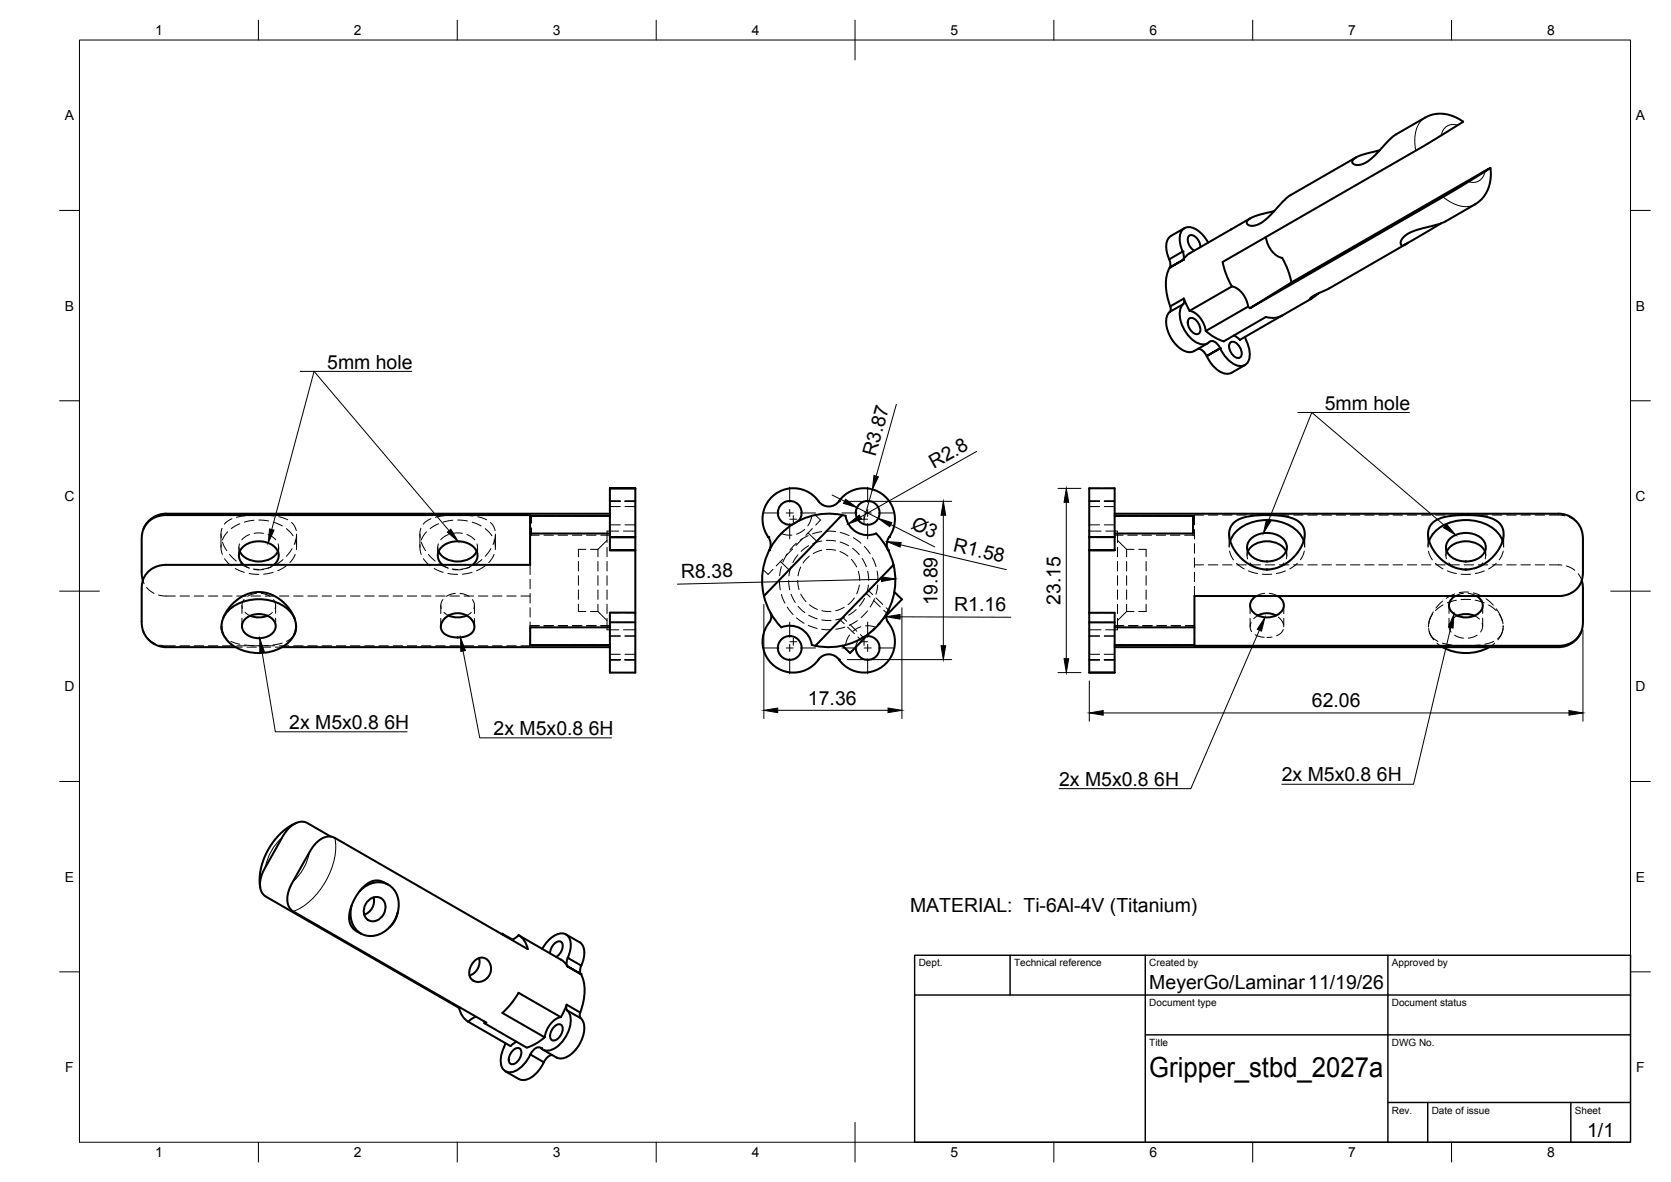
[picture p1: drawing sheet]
<svg xmlns="http://www.w3.org/2000/svg" width="420mm" height="297mm" viewBox="0 0 420 297" stroke-linecap="round" stroke-linejoin="round" font-family="sans-serif">
<!-- layer: Visible -->
<g fill="none" stroke="#000" stroke-width=".51">
<path d="M341 39.6l-16.5 9.5a28.3 28.3 0 0 0-5.2 5.1 6.1 6.1 0 0 1-4.8 2.5 .84 .84 0 0 1-1-.6 .84 .84 0 0 1 .5-1l2.1-.9 4.3-1.1M346.9 37.8l-2.7 .6a6.7 6.7 0 0 0-4.2 2.1 1.19 1.19 0 0 0 1.8 .9 8.9 8.9 0 0 0 4.9-3.4l2.4-2.6 1.7-1.5 7.5-4.3a8.9 8.9 0 0 1 9.6 1l-9.7 6-50.8 29.2a19.9 19.9 0 0 0 2.3 6.2l-10.6 6.1M297.8 57.3l-3.4 2a3.6 3.6 0 0 0-1 4l.6 1.9M309.6 57.6h.1M314.4 54.8l-15.3 8.8-.7 .6-.9 1.1M318.2 59.6l.1 .2M318.3 59.7a6 6 0 0 0 4.1 5.1 19.9 19.9 0 0 1 2.3 6.2M353 55l5.4-3.2zM374.8 42.2a9 9 0 0 1-3.9 9.2l-7.4 4.2-2.4 .9a22.5 22.5 0 0 0-7.8 2.8 1.77 1.77 0 0 0-.8 2.5l9.8-5.7M294 65.2l.3 .9a2.4 2.4 0 0 1-.6 1.9 12.5 12.5 0 0 0 .6 9M294.1 78.4a5.2 5.2 0 0 0 0 5.9 6.9 6.9 0 0 0 5 4.2l1.1-.3 3.4-1.9M294.3 77a1.37 1.37 0 0 1-.2 1.4"/>
<path d="M297.4 63.2l.3 1-.2 1.1M297.4 63.2l-3.4 2M297.5 65.3l-3.4 2 3.4-2M297.5 76.4a1.37 1.37 0 0 0 .1-1.4l-3.3 2M297.5 76.4l-3.4 2M297.5 76.4a4.7 4.7 0 0 0-.3 5.2 7.7 7.7 0 0 0 4.9 4.9 2.12 2.12 0 0 0 2-.6M297.7 75l1.4 3.1M299.1 78.1a5.9 5.9 0 0 1 4.1 5.1M301.8 62.1a3.1 3.1 0 0 0-2.4-3 1.31 1.31 0 0 0-.6 1.9l.7 1.4 .8 .6M303.8 61a6.4 6.4 0 0 0-5-3.9 2.43 2.43 0 0 0-2.2 2.7 7.7 7.7 0 0 0 .8 3.4M309.8 72a5.9 5.9 0 0 1 4 5.1M313.8 77.1l-10.6 6.1"/>
<path d="M313.8 77.1l.5 .4M314.3 77.5l10.4-6.5 50.1-28.8-10.7 6.6zM322.3 79.3l-10.6 6.1M326.4 70.3l5.5-3.3zM329.8 75l-7.9 4.6-1.7 .3-1.9-.2-10.6 6.1-1.9-.8-2.6-1.8M353.5 61.3l-20.8 11.9a8.3 8.3 0 0 0-3.4 2l.5-.2 1.8-1.4M354.1 61l-1.1 .6M298.9 80.2a1.41 1.41 0 0 1 2.1 .6l.4 .5a1.99 1.99 0 0 1 0 2.6 2.52 2.52 0 0 1-2.7-2.4zM301.3 87.6l.7 .3 .8 .6a13.3 13.3 0 0 0 3.6 4.7 3.1 3.1 0 0 0 3.3 .5l3.3-2M306.8 87.5l-3.4 2 3.4-2M309.3 86.2a1.41 1.41 0 0 1 2.1 .6l.4 .5a1.99 1.99 0 0 1 0 2.6 2.52 2.52 0 0 1-2.7-2.4zM310.2 84.3l1.6 1.1"/>
<path d="M313.1 84.6v.3a7.8 7.8 0 0 1 .8 5.8 2.46 2.46 0 0 1-3.8 .7 10.4 10.4 0 0 1-3.8-4.6l-.5-.7a1.32 1.32 0 0 0-1.7-.2M41.8 129.1h111.6M41.8 129.1a6.1 6.1 0 0 0-5.7 3.8M60.3 138.6a5.9 5.9 0 0 0 8.3 1.4l1.3-1.4M110.3 138.6a5.9 5.9 0 0 0 8.3 1.4l1.3-1.4M133.3 129.7h20.1M133.3 134.1h20.1M153.4 122.7v15.6M153.4 135h6.3h-6.3M153.4 138.3h6.3h-6.3M159.7 122.7v46.3h-6.3v-12.6M159.7 122.7h-6.3h6.3"/>
<path d="M200.8 130.9a3 3 0 0 0-1-4.8 3 3 0 0 0-4.2 2.5 3 3 0 0 0 3.6 3.2M211.7 129.4l-19.6 20.4M211.7 129.4l.9 .2M211.7 129.4a16.8 16.8 0 0 0-18.1 8.5 16.8 16.8 0 0 0 2.9 19.7 5.6 5.6 0 0 1 7.6 4.5M212.6 129.6a5.6 5.6 0 0 0 7.7 4.5M220.3 134.1a16.8 16.8 0 0 1 4.4 7.8M223.6 135a3.2 3.2 0 0 0-.3 3.3M223.6 135a7.8 7.8 0 0 0-2.1-11 7.8 7.8 0 0 0-10.9 2.3 3.3 3.3 0 0 1-5.3-1 7.8 7.8 0 0 0-10.9-.7 7.8 7.8 0 0 0-.9 10.9 3.2 3.2 0 0 1-.1 2.8M280.3 138.3v-15.6h-6.4v31.3M280.3 129.7h19.7v4.4h-19.7M280.3 138.3h-6.4h6.4M280.3 135h-6.4h6.4"/>
<path d="M280.3 129.1h111.6M309.3 135.9a9 9 0 0 1 8.1-5.2 10.4 10.4 0 0 1 10.1 4.4l.3 .8M310 131.5l1.7-1.1 3-.7 4.9-.3 3.7 .4 2.7 .9 1.3 1.2 .7 1.7-.1 1.9-.6 1.8-.9 1.5-1.5 1.6-1.7 1.3-1.9 .9-1.6 .4-1.4 .1-1.8-.3-1.8-.6-2.1-1.4-1.5-1.6-1-1.4-.7-1.6-.3-1.8 .2-1.6zM313.8 138.6a5.9 5.9 0 0 1 8.3-1.5l1.3 1.5M314.7 135.2a6 6 0 0 1 8.6 1.1 3.2 3.2 0 0 1-2.2 4.3 5.9 5.9 0 0 1-7.2-1.8 2.83 2.83 0 0 1 .8-3.6zM359.4 135.9a9 9 0 0 1 8-5.2 10.4 10.4 0 0 1 10.1 4.4l.3 .8M360 131.6l1.9-1.2 2.8-.7 4.9-.3 3.8 .4 2.5 .9 1.4 1.2 .7 1.6-.1 2.1-.6 1.5-.9 1.5-1.2 1.6-1.9 1.5-2 .9-1.6 .4-1.3 .1-2-.3-2-.8-1.5-1-1.7-1.7-1.1-1.6-.7-1.6-.3-1.6 .2-1.7zM363.8 138.6a5.9 5.9 0 0 1 8.4-1.5l1.2 1.5M364.8 135.2a6 6 0 0 1 8.5 1.1 3.2 3.2 0 0 1-2.2 4.3 5.9 5.9 0 0 1-7.2-1.8 2.83 2.83 0 0 1 .9-3.6zM391.9 129.1a6.1 6.1 0 0 1 6 5.1l.1 9.9-.2 1.5-.6 1.5-1 1.1-1 .8-1.4 .5-1.5 .3h-92v12.5l92.7-.1 1.8-.5 1.2-.8 1.2-1.3 .6-1.5 .2-1.5v-8.9l-.3-1.8M35.9 145.9l-.3-1.8v-8.9l.2-1.6 .6-1.4 1.2-1.4 1.6-.9 1.3-.4 92.8-.1v12.6h-91.9l-1.7 .2-1.4 .7-1.2 .9-.8 1.2-.5 1.4-.2 1.3v8.9l.2 1.4a6.1 6.1 0 0 0 6 4.6M55.7 157.4l.4 1.9"/>
<path d="M56.1 159.3a9.9 9.9 0 0 0 10.1 4.8 9.2 9.2 0 0 0 7.9-4.8M56.1 155.4a9.9 9.9 0 0 1 10.1-4.8 9.2 9.2 0 0 1 7.9 4.8M61.3 141.9a3 3 0 0 1-1.2-2.9 3 3 0 0 1 2.2-2.4 6.1 6.1 0 0 1 7.3 1.5 2.82 2.82 0 0 1-.7 3.8M61.6 155.7a5.2 5.2 0 0 1 7.4 .5 2.81 2.81 0 0 1-2.3 3.9 4.7 4.7 0 0 1-5.8-2.1 2.36 2.36 0 0 1 .7-2.3zM62.9 154.7l1.2 .4 1.3 .1 1.8-.5M74 155.4l.4 1.7v1.2l-.4 1M74 155.4l-.8-1.7-.9-1.2-1.6-1.6-1.4-1-1.7-.7-1.2-.3-1.5-.1-1.5 .1-1.5 .5-1.9 1-1.7 1.5-1.2 1.5-.8 1.4-.5 1.6-.1 1.5 .4 1.4M74.5 157.4l-.4 1.9M111.3 141.9a3 3 0 0 1-1.2-2.9 3 3 0 0 1 2.2-2.4 6.1 6.1 0 0 1 7.3 1.5 2.82 2.82 0 0 1-.7 3.8M111.6 155.6l1.2-.9 1.1-.5 1.4-.1 1.1 .2 1.5 .7 1 1.1 .4 1-.1 1.2-.7 .9-1.4 .7-2.3 .3-1.8-.3-1.3-.7-.8-1.1v-1.3zM112.8 154.7l1.3 .4h1.3l2-.4M153.4 157.7h-20.1v4.4h20.1"/>
<path d="M159.7 154h-6.3v2.4h6.3M193.7 154a2.76 2.76 0 0 1-.8 3.2 7.8 7.8 0 0 0 2.3 10.5 7.8 7.8 0 0 0 10.6-2M217.9 159.9a3 3 0 0 1 3.3 2.8 3 3 0 0 1-3.1 3.1 3 3 0 0 1-2.9-3.2M218.4 159.3l-4.7 4.8-1.9-1.8M222.8 154.7l.2 1a8.5 8.5 0 0 1 1.5 8.5 7.8 7.8 0 0 1-13.9 1.2 3.2 3.2 0 0 0-4.8 .3M224.7 142l-19.7 20.3M224.7 141.9a16.8 16.8 0 0 1-19.7 20.4M224.9 148.8l1.9 1.8-4.6 4.8M273.9 154h6.4v15h-6.4zM273.9 156.4h6.4M280.3 157.7h20M315.8 149.8a2.63 2.63 0 0 0-1.5 2.7 2.63 2.63 0 0 0 2.1 2.2 5 5 0 0 0 6.2-1.5 2.5 2.5 0 0 0-1.3-3.4"/>
<path d="M316.3 154.7l2-.6 1.3 .1 1.2 .5M365.9 149.8a2.63 2.63 0 0 0-1.5 2.7 2.63 2.63 0 0 0 2.1 2.2 5 5 0 0 0 6.1-1.5 2.5 2.5 0 0 0-1.3-3.4M366.4 154.7l1.2-.3 1.3-.1 1.9 .4M397.6 158.8a6.1 6.1 0 0 1-5.7 3.8h-111.6M41.8 162.6h17.4M70.9 162.6h82.5M204.1 162.1l.9 .2M280.3 162.1h20M362.7 162.6a12.3 12.3 0 0 0 11.7 0M74.5 206.8l-1.5 .7-2.3 1.8-1.5 1.6-1.5 2.2-1.4 3-.7 2.2-.3 2.4 .1 2.4M83.2 210.2l-6.6-3.6h-1.5l-2 1.1-1.2 1.3-.9 1.3-5.2 9.5-.4 2.6 .1 1.1 .5 1.1 .9 .7 48.5 28M88.4 227.5a5.8 5.8 0 0 0 3.9 7.7 6.4 6.4 0 0 0 5.7-2.2"/>
<path d="M90.4 223.9a5.7 5.7 0 0 1 8.5-.5 6.5 6.5 0 0 1 1.1 6M92.4 226.6a2.53 2.53 0 0 1 3.4-.9 2.53 2.53 0 0 1 .9 3.4 2.93 2.93 0 0 1-4.5 1.8 3.3 3.3 0 0 1 .2-4.3zM93.9 225.5a3.7 3.7 0 0 1-2.3 4.4M97.5 222.3l-2.3-1-1.7 .2-1.2 .6-1.1 .9-1.1 1.3-.9 1.6-1.2 3.1-.2 1.4 .1 1.1 .4 1.2 .5 .7 2 1.3M99.9 229.4l-.7 2.1-1.3 1.5M100 229.4l-1 2.2-1 1.4M126.1 234.7h.2l.1 .1M126.3 234.7l2.6 1.4M130.4 235l10.6 6.2M130.4 235l.9 .7 .7 1 .7 1.8-49.3-28.2-.9-.1-1.3 .4-1.3 .8-.8 .9-1.3 1.9-5 9.2-.4 1.3-.2 1.7 .5 1.5 .9 1.1 48.7 28-.5 .1M130.4 235l-1.7 1.2M136.4 238.5a6.4 6.4 0 0 1 5-3.9 2.43 2.43 0 0 1 2.1 2.6 7.7 7.7 0 0 1-.7 3.5"/>
<path d="M138.3 239.6a3.1 3.1 0 0 1 2.4-3 1.31 1.31 0 0 1 .7 1.9l-.8 1.4-.7 .6M142.3 234.8l3.4 2a3.6 3.6 0 0 1 1.1 4l-.6 1.8M115.4 253.3l.7 1.8 .7 1 .9 .7M115.5 253.1l-.1 .2M117.7 256.8l10.7 6.1 1.5-1.1M119.4 241.4l.9-.6 1.2-.1 .9 .4 .8 1.1 .3 1.5-.3 1.1-.7 1-1.2 .8-.9 .2-.9-.1-1-.7-.4-.6-.1-.7 .1-1.2 .5-1.2zM119.7 255.5l-.8 .3-1.1 1M120.5 240.8a3.7 3.7 0 0 1-2.4 4.3M121.7 256.7l.1 .4M121.8 257.1l10.7 6.2 2.5-1.2 2-1.4M126.3 254.5a20.1 20.1 0 0 0 4.1-5l10.6 6.1M126.3 254.6l10.6 6.1"/>
<path d="M139.5 257.9a1.13 1.13 0 0 1 1.5-.4 1.13 1.13 0 0 1 .4 1.5 2.52 2.52 0 0 1-2.6 2.4 2.53 2.53 0 0 1 .7-3.5zM141 241.1l1.1 .9 .5 .8M142.5 252.5l-.9 2.1a1.39 1.39 0 0 1-1.4 1.3 6.5 6.5 0 0 0-3.2 4.8M142.6 253.9l3.4 2M142.6 253.9a4.7 4.7 0 0 1 .4 5.2 7.8 7.8 0 0 1-5 4.9 2.34 2.34 0 0 1-2.2-.8 2.46 2.46 0 0 0-2.4 1.8M142.6 253.9a1.4 1.4 0 0 1-.1-1.4l3.4 2M142.6 242.8l3.4 2zM142.7 240.7l3.5 2M142.8 240.7l-.3 1.4 .1 .7M145.9 254.4a1.4 1.4 0 0 0 .1 1.5M146 255.9a5.2 5.2 0 0 1 .1 5.9 6.9 6.9 0 0 1-5 4.2l-1.2-.3M146.2 242.6l-.3 1a2.4 2.4 0 0 0 .5 1.9 12.5 12.5 0 0 1-.5 8.9"/>
<path d="M126.8 263a5.9 5.9 0 0 0-.3 5.7 2.85 2.85 0 0 0 4.1-.2l1.6-1.5 1.2-2M127 262.1l-.2 .9M129.1 263.9a1.13 1.13 0 0 1 1.5-.4 1.13 1.13 0 0 1 .4 1.5 2.52 2.52 0 0 1-2.6 2.4 2.53 2.53 0 0 1 .7-3.5zM133.3 265l3.4 1.9M136.5 263.8l3.4 2M136.7 266.9a7.5 7.5 0 0 1-4.7 4.5l-1.5-.2-3.4-2M138.9 265.1l-1.2 .5-.9 1.3"/>
<circle cx="218.2" cy="128.9" r="3"/>
<circle cx="198.6" cy="162.8" r="3"/>
</g>
<!-- layer: Hidden -->
<g fill="none" stroke="#000" stroke-width=".25">
<path d="M55.6 134.2v3.3M55.6 136.9v1.1l.3 1.3M55.8 132.8l-.2 1v1.3M55.9 136.3l1.1 2.1M57.2 133.7l-.9 1.2-.4 .8M57.7 139.3l1.7 1.7M58.3 130.4l-1.1 .6-.8 .7M60.1 137.5v2.1M60.2 136.7l-.1 1 .2 .9M60.3 131.6l-2.2 1.2M61.8 129.6l-2.3 .4M62.7 134.3l-.9 .5-1 .9"/>
<path d="M63.9 130.7l-2.5 .5M63.9 134h2.4M65.1 130.7l2.4 .2M65.4 129.4l-2.4 .1M66.6 129.5l2.3 .2M67.4 134.4l.9 .4 1 .9M68.7 131.2l2.3 1M69.9 136.7l.2 1-.3 .9M70.1 137.5v2.1M70.1 129.9l2.2 .7M72 132.8l1.7 1.8M73.3 131.3l.8 1 .4 1.1"/>
<path d="M73.4 137.9l-1.4 1.9M74.2 135.7l.3 1v1.4M74.2 139.3l-1.3 2.1M74.5 134.5l-.5 2.3M74.6 134.2v3.3M105.6 134.2v3.3M105.6 136.9v1.1l.3 1.3M105.8 132.8l-.2 1.1v1.2M105.9 136.3l1.1 2.1M107.2 133.7l-1.3 2M107.7 139.3l1.7 1.7M108.3 130.4l-1.3 .7-.6 .6"/>
<path d="M110.1 137.5v2.1M110.2 136.7l-.1 1 .2 .9M110.3 131.6l-2.1 1.2M111.8 129.6l-2.3 .4M112.8 134.3l-1 .5-1 .9M113.9 130.7l-2.5 .5M113.9 134h2.4M115.1 130.7l2.4 .2M115.4 129.4l-2.4 .1M116.6 129.5l2.3 .2M117.4 134.4l.9 .4 1.1 .9M118.7 131.2l2.3 1"/>
<path d="M119.9 136.7l.2 1-.3 .9M120.1 137.5v2.1M120.1 129.9l2.3 .7M122 132.8l1.7 1.8M123.3 131.3l.8 1 .4 1.1M123.4 137.9l-1.4 1.9M124.2 135.7l.3 1v1.4M124.2 139.3l-1.3 2.1M124.6 134.5l-.6 2.3M124.6 134.2v3.3M133.3 134.5h2.3M133.6 132.7v1.8"/>
<path d="M133.6 134.1h2.2M135.8 129.7h-2.2v1.8M136.8 134.5h2.3M136.9 134.1h2.4M136.9 129.7h2.4M140.3 134.5h2.4M140.5 134.1h2.4M140.5 129.7h2.4M143.9 134.5h2.4M144.1 134.1h2.4M144.1 129.7h2.4M147.3 138.1h-1.9v1.8"/>
<path d="M147.5 134.5h2.4M147.7 134.1h2.4M147.7 129.7h2.4M148.5 138.1h1.8M150.3 138.1v1.8M151.1 134.5h2.3M151.2 134.1h2.2M151.2 129.7h2.2M152.6 137.5v2.4M152.6 135.8l-2.3 2.3M153.4 126h2.6M153.4 135h2.6"/>
<path d="M153.4 138.3h2.6M153.4 125.9h2.6M153.4 131.9h2.6M153.4 127.3h2.6M155.6 133.5h-3v2.8M156.8 133.5h2.9M157.1 126h2.6M157.1 135h2.6M157.1 138.3h2.6M157.1 125.9h2.6M157.1 131.9h2.6M157.1 127.3h2.6"/>
<path d="M196.4 134.1l1.4 .3 1.3 .1M197.9 139.2l-1.1 2.1M199.3 138l-1.6 1.7M200.2 136.5l-1.6 1.7M200.6 139.4l-1.2 2M200.8 130.9l-.7 .6-.9 .3M201.8 135.4l-1.7 1.7M202.3 133l-2 1.2M203.2 133.9l2.2 2.1M203.2 134.6l-2 1.2M203.3 137.1l-1.9 1.5M203.5 139.8l-1.6 1.7"/>
<path d="M204.1 129.7l-.3 1.3-.7 1.2M204.3 132.8l-1.7 1.7M205 129.4l1.3 1.3-1.2 1.3M206.6 133.6l-2.3 .6M206.6 136l-2.2 .6M206.6 138.3l-2.1 .8M207.8 133.5l2.3 .1M207.8 135.8l2.3 .2M207.8 138.1l2.3 .2M211.2 138.6l2 1.2M211.2 136.2l2.2 .9M211.3 133.8l2.2 .8"/>
<path d="M214.4 137.8l1.7 1.6M214.6 135.1l1.9 1.4M217.3 137.3l1.5 1.9M273.9 126h2.6M273.9 135h2.6M273.9 138.3h2.6M273.9 125.9h2.6M273.9 131.9h2.6M273.9 133.5h2.9M273.9 122.7h2.6M273.9 127.3h2.6M277.7 126h2.6"/>
<path d="M277.7 135h2.6M277.7 138.3h2.6M277.7 125.9h2.6M277.7 131.9h2.6M277.7 122.7h2.6M277.7 127.3h2.6M278 133.5h3v2.8M280.3 138.3h.1M280.3 134.1h2.3M280.3 129.7h2.3M280.3 134.5h2.1M281 137.5v2.4"/>
<path d="M281 135.8l2.3 2.3h1.8M283.3 138.1v1.8M283.6 134.5h2.4M283.8 134.1h2.3M283.8 129.7h2.3M286.3 138.1h1.9v1.8M287.1 134.5h2.4M287.3 134.1h2.4M287.3 129.7h2.4M290.7 134.5h2.4M290.9 134.1h2.4M290.9 129.7h2.4"/>
<path d="M294.3 134.5h2.4M294.5 134.1h2.4M294.5 129.7h2.4M297.9 134.5h2.4M298 134.1h2.3M298 129.7h2.3M300 134.1v.4M300.3 133.1v2.4M300.3 136.6v2.4M302.6 129.4h-2.3v2.5M303.8 129.4h2.4M307.4 129.4h2.4"/>
<path d="M309.1 134.2v3.3M309.2 138.5l.9 2.2M309.3 135.9l-.2 1.4M311 129.4h2.4M313.6 137.5v2.1M313.8 138.6l-.2 .9 .1 .9M314.5 129.4h2.4M318.1 129.4h2.4M321.7 129.4h2.4M323.3 138.6l.3 .9-.2 .9M323.6 137.5v2.1M325.3 129.4h2.3"/>
<path d="M327.8 135.9l.2 1.4M328 138.5l-.4 1.2-.6 1M328.1 134.2v3.3M328.8 129.4h2.4M332.4 129.4h2.4M336 129.4h2.4M339.6 129.4h2.3M343.1 129.4h2.4M346.7 129.4h2.4M350.3 129.4h2.4M353.8 129.4h2.4M357.4 129.4h2.4"/>
<path d="M359.1 134.2v3.3M359.2 138.5l1 2.2M359.3 135.9l-.2 1.4M361 129.4h2.4M363.6 137.5v2.1M363.8 138.6l-.2 .9 .1 .9M364.6 129.4h2.3M368.1 129.4h2.4M371.7 129.4h2.4M373.4 138.6l.2 .9-.2 .9M373.6 137.5v2.1M375.3 129.4h2.4"/>
<path d="M377.8 135.9l.3 1.4M378 138.5l-.4 1.2-.6 1M378.1 134.2v3.3M378.8 129.4h2.4M382.4 129.4h2.4M386 129.4h2.4M389.6 129.4h2.6l1.3 .2M394.6 130l1.1 .6 .9 .7M397.3 132.3l.3 .6M35.9 145.9l.3 .7M36.1 158.8l.3 .6M36.9 147.6l.9 .9 .9 .6"/>
<path d="M39.9 149.5l1.3 .3h2.9M45.3 149.8h2.3M48.8 149.8h2.4M52.4 149.8h2.4M55.7 157.4v.1M56 149.8h2.4M56.1 155.4l-.4 2M56.1 159.3l.9 1.2M56.5 140.4l1.6 1.8M59.2 142.9l2.2 .9M59.5 149.8h2.4M60.4 141.7l2.1 1"/>
<path d="M60.8 152.1v2M60.8 155.3v2.1M61.3 142l1.4 .8M61.4 150.7l-.5 1.2 .1 1M61.6 153.9l1.3 .8M62.6 144.1l2.5 .2M63.1 149.8h2.4M63.7 143l1.4 .1M63.9 143.1h2.4M64.5 149.1l-1.4 .3-.8 .5M65.7 149.1l1.4 .3 .8 .5M66.7 149.8h2.4"/>
<path d="M68.1 142.5l-2.3 .6M68.5 153.9l-1.3 .8M68.7 143.8l-2.4 .5M68.8 150.7l.5 1.2-.1 1M68.9 142l-1.5 .8M69.3 152.1v2M69.3 155.3v2.1M70.3 149.8h2.3M71.2 140.6l-2 1.4M72 142.2l-2.2 1.2M73.8 149.8h2.4M74 155.4l.4 2"/>
<path d="M74 159.3l-.5 .9-1.4 1M74.4 157.4v.1M77.4 149.8h2.4M81 149.8h2.4M84.6 149.8h2.3M88.1 149.8h2.4M91.7 149.8h2.4M95.3 149.8h2.3M98.8 149.8h2.4M102.4 149.8h2.4M106 149.8h2.4M106.5 140.4l1.6 1.8"/>
<path d="M109.2 142.9l2.2 .9M109.6 149.8h2.3M110.4 141.7l2.1 1M110.8 152.1v2.1M110.8 155.4v2.1M111.3 142l1.4 .8M111.4 150.7l-.5 1.1 .1 1.1M111.6 153.9l1.2 .8M112.6 144.1l2.5 .2M113.1 149.8h2.4M113.7 143l1.4 .1M113.9 143.1h2.3"/>
<path d="M114.5 149.1l-.9 .2-1.4 .6M115.7 149.1l.8 .2 1.4 .6M116.7 149.8h2.4M118.1 142.5l-2.3 .6M118.5 153.9l-1.2 .8M118.7 143.8l-2.4 .5M118.8 150.7l.5 1.1-.2 1.1M118.9 142l-1.5 .8M119.3 152.1v2.1M119.3 155.4v2.1M120.3 149.8h2.4M121.2 140.6l-2 1.4"/>
<path d="M122 142.2l-2.2 1.2M123.8 149.8h2.4M127.4 149.8h2.4M131 149.8h2.3M133.3 159.9v2.4h-2.3M133.3 157.7h2.3M133.3 157.2h2.3M133.3 142v2.4M133.3 145.6v2.4M133.3 149.1v2.4M133.3 152.7v2.4M133.3 156.3v2.4"/>
<path d="M133.3 157.2v.5M136.8 157.7h2.3M136.8 157.2h2.3M140.3 157.7h2.4M140.3 157.2h2.4M143.9 157.7h2.4M143.9 157.2h2.4M145.4 151.8v1.9h1.9M145.4 148.3v2.3M145.4 144.7v2.4M145.4 141.1v2.4M147.5 157.7h2.4"/>
<path d="M147.5 157.2h2.4M148.5 153.7h1.8l2.3 2.2M150.3 151.8v1.9M150.3 148.3v2.3M150.3 144.7v2.4M150.3 141.1v2.4M151.1 157.7h2.3M151.1 157.2h2.3M152.6 155.4v2.9h3M152.6 151.8v2.4M152.6 148.3v2.3M152.6 144.7v2.4"/>
<path d="M152.6 141.1v2.4M153.4 156.4h2.6M153.4 159.8h2.6M153.4 154h2.6M156.8 158.3h2.9M157.1 156.4h2.6M157.1 159.8h2.6M157.1 154h2.6M194.4 143.1l-1.3 1.2-1.3-1.2M196 145.9l.2 2.3M196.2 141.1l2.2 2.1M196.5 142.4l-.5 2.3"/>
<path d="M196.5 149.4l.9 2.2M196.8 140.5l-1.6 1.7M198 152.6l1.4 1.8M198.3 145.9l.3 2.3M198.9 142.4l-.5 2.3M198.9 149.3l1.1 2.1M200.3 155.3l1.9 1.3M200.6 145.9l.3 2.3M200.7 152.4l1.7 1.6M201.3 142.5l-.6 2.2M201.3 149.3l1.3 1.9M203.2 157.1l2.3 .8"/>
<path d="M203.3 154.6l2.2 .9M203.5 152l2 1.1M206.6 158.1l2.4 .1M206.6 155.8l2.4 .1M206.7 153.5l2.3 .1M211.9 155.2l1 .9M212.3 152.6l-2.2 .9M212.4 155.1l-2.3 .7M212.4 157.6l-2.3 .5M213.6 159.6l-.6 1.2-.4 1.3M213.7 157l1.8 1.6M214.1 140.6l1.3 1.9"/>
<path d="M214.8 150.2l-1.6 1.8M215.3 153.2l-1.9 1.4M215.6 156l-2.1 1.1M215.8 143.6l.4 2.3M216.1 147l-.7 2.2M216.3 159.5l1 .9M216.5 157.5l-2.1 1.2M216.8 140.3l1 2.1M217.4 150.4l-1.3 1.9M217.6 157.3h1.4l1.3 .4M217.8 149.1l1 .9M217.8 159.9l-1.3 .5"/>
<path d="M218.1 153.5l-1.6 1.7M218.2 143.6l.2 2.3M218.4 147l-.6 2.3M219.4 140.2l.9 2.2M219.6 150.9l1.7 1.6M219.8 157.8l-1.4 1.5M219.9 150.5l-1.1 2.1M220.5 143.5l.3 2.4M220.7 147l-.4 2.3M222.2 155.4l-1.5 1.5M222.2 153.4l1 .9M223.1 154l-.3 .7"/>
<path d="M273.9 154h2.6M273.9 156.4h2.6M273.9 158.3h2.9M273.9 159.8h2.6M277.7 154h2.6M277.7 156.4h2.6M277.7 159.8h2.6M280.3 157.7h2.3M280.3 157.2h2.3M281 141.1v2.4M281 144.7v2.4M281 148.3v2.3"/>
<path d="M281 151.8v2.4M281 155.4v2.9h-3M283.3 141.1v2.4M283.3 144.7v2.4M283.3 148.3v2.3M283.3 151.8v1.9M283.3 153.7l-2.3 2.2M283.3 153.7h1.8M283.8 157.7h2.3M283.8 157.2h2.3M287.3 157.7h2.4M287.3 157.2h2.4"/>
<path d="M288.2 141.1v2.4M288.2 144.7v2.4M288.2 148.3v2.3M288.2 151.8v1.9h-1.9M290.9 157.7h2.4M290.9 157.2h2.4M294.5 157.7h2.3M294.5 157.2h2.4M298 157.2h2.3v1.9M298 157.7h2.3M300.3 142h2.3M300.3 140.2v2.4"/>
<path d="M300.3 143.8v2.4M300.3 147.3v2.5M303.8 142h2.4M307.4 142h2.4M310.9 141.6l1.9 1.4M311 142h2.4M313.9 143.5l2.3 .6M314.3 141.5l1 .9 .9 .4M314.3 152.1v2.1M314.3 155.4v2.1M314.5 142h2.4M314.6 156.4l-.3 1.4 .4 .9"/>
<path d="M315.6 159.5l1.3 .5 1 .2M316.3 154.7l-1.1 .8M317.4 144.3h2.3M318 149.1l-2.2 .7M318.1 142h2.4M319.2 149.1l2.1 .7M319.7 143.1h-2.3M321.4 155.1l.7 .7 .6 1.2M321.7 142h2.4M322.7 158.2l-.6 .9-1.1 .7M322.8 152.1v2.1M322.8 155.4v2.1"/>
<path d="M322.8 141.5l-1 .9-.9 .4M323.2 143.5l-2.3 .6M325.3 142h2.3M326.2 141.6l-1.9 1.4M328.8 142h2.4M332.4 142h2.4M336 142h2.4M339.6 142h2.3M343.1 142h2.4M346.7 142h2.4M350.3 142h2.4M353.8 142h2.4"/>
<path d="M357.4 142h2.4M359.2 158l.4 1.3 .9 1.5M359.3 158.7l.8 1.4 1.5 1.1M359.6 155.4l-.4 1.4M359.6 155.4l-.4 2.2v-.2M360.2 154.4l-.6 1M360.4 153.8l-.8 1.6M360.9 141.6l1.9 1.4M361 142h2.4M362.7 151.1l-1.6 1.7M362.8 152l-1.9 1.4M363.9 143.5l2.3 .6"/>
<path d="M364.3 141.5l.5 .5 1.4 .8M364.3 152.1v2M364.3 155.3v2.1M364.5 156.6l-.2 1 .6 1.2M364.6 142h2.3M365.7 159.6l.9 .4 1.4 .4M365.8 149.3l-2.2 1.1M366.2 150.8l-2.3 .7M366.4 154.7l-1.3 .9M367.4 150.7h2.4M367.4 144.3h2.4M368 149.1l-2.2 .7"/>
<path d="M368.1 142h2.4M369.2 149.1l2.1 .7M369.3 148.8l-2.4 .2M369.8 143.1h-2.4M370.5 149l2.2 .9M370.7 154.7l1.3 .9M370.9 150.8l2.3 .7M371.4 159.6l-.8 .4-1.4 .4M371.7 142h2.4M372.6 156.6l.2 1-.5 1.2M372.8 152.1v2M372.8 155.3v2.1"/>
<path d="M372.9 141.5l-.6 .5-1.4 .8M373.2 143.5l-2.3 .6M373.7 150.5l1.8 1.6M374.3 152l1.9 1.4M375.3 142h2.4M376.2 141.6l-1.9 1.4M376.2 153l1 1.5 .5 1.5M377 154.4l.5 1 .4 1.4M377.9 158l-.4 1.3-.9 1.5M378 157.2l-.3 1.9-1.1 1.4M378 157.4v.1M378.8 142h2.4"/>
<path d="M382.4 142h2.4M386 142h2.4M389.6 142h3.1M393.9 142.2l1.2 .6 .9 .5M396.8 144.2l.9 1.7M37.1 160.4l1.9 1.3M40.2 162.1l3.9 .2M45.3 162.3h2.3M48.8 162.3h2.4M52.4 162.3h2.4M56 162.3h2.4M58.1 161.2l2.2 .7"/>
<path d="M59.2 162.6h1.7M59.5 162.3h2.4M61.5 162.1l2.4 .1M62.1 162.6h2.4M63.1 162.3h2.4M65.7 162.6h2.4M66.7 162.3h2.4M67.4 162.2l-2.4 .1M69.2 162.6h1.7M70.3 162.3h2.3M71 161.6l-2.4 .5M73.8 162.3h2.4"/>
<path d="M77.4 162.3h2.4M81 162.3h2.4M84.6 162.3h2.3M88.1 162.3h2.4M91.7 162.3h2.4M95.3 162.3h2.3M98.8 162.3h2.4M102.4 162.3h2.4M106 162.3h2.4M109.6 162.3h2.3M113.1 162.3h2.4M116.7 162.3h2.4"/>
<path d="M120.3 162.3h2.4M123.8 162.3h2.4M127.4 162.3h2.4M133.3 162.1h2.3M136.8 162.1h2.3M140.3 162.1h2.4M143.9 162.1h2.4M147.5 162.1h2.4M151.1 162.1h2.3M153.4 165.7h2.6M153.4 164.4h2.6M153.4 165.8h2.6"/>
<path d="M153.4 169h2.6M157.1 165.7h2.6M157.1 164.4h2.6M157.1 165.8h2.6M157.1 169h2.6M215.6 161.2l-.4 1.4M273.9 165.7h2.6M273.9 164.4h2.6M273.9 165.8h2.6M277.7 165.7h2.6M277.7 164.4h2.6M277.7 165.8h2.6"/>
<path d="M280.3 162.1h2.3M283.8 162.1h2.3M287.3 162.1h2.4M290.9 162.1h2.4M294.5 162.1h2.3M300.3 160.3v1.8h-2.3M319.8 160.1l-1.2 .1M361.3 161.6l1.4 1M362.7 161.6l2.3 .5M366.2 162.2l2.4 .1M372.2 162.1l-2.4 .1M375.6 161.2l-2.3 .7"/>
<path d="M375.8 161.6l-1.4 1"/>
</g>
<!-- layer: Visible -->
<g fill="#000">
<circle cx="294.1" cy="67.3" r=".25"/>
<circle cx="297.4" cy="63.2" r=".25"/>
<circle cx="297.5" cy="65.3" r=".25"/>
<circle cx="303.4" cy="89.5" r=".25"/>
<circle cx="306.8" cy="87.5" r=".25"/>
<circle cx="153.4" cy="122.7" r=".25"/>
<circle cx="193.2" cy="135" r=".25"/>
<circle cx="193.4" cy="138.3" r=".25"/>
<circle cx="210.9" cy="126" r=".25"/>
<circle cx="223.3" cy="138.3" r=".25"/>
<circle cx="223.6" cy="135" r=".25"/>
<circle cx="210.9" cy="165.8" r=".25"/>
<circle cx="142.7" cy="240.7" r=".25"/>
<circle cx="146" cy="244.8" r=".25"/>
<circle cx="136.1" cy="263.4" r=".25"/>
</g>
<!-- layer: Hidden Narrow -->
<path d="M211.3 155.8l1 1M213.1 157.6l1.7 1.7M218.4 148.4l1 1M220.2 150.2l1.8 1.7M222.8 152.7l1 1M215.7 160.1l1 .9" fill="none" stroke="#000" stroke-width=".25"/>
<!-- layer: Visible Narrow -->
<path d="M358.3 29.5a6.5 6.5 0 0 0-2.6 6.1l.3 2.3M366.5 31.5a3.1 3.1 0 0 0-4.1 2.5M362.9 49.5a8.2 8.2 0 0 0 7.3 2.2l.7-.3M373.4 43.1a3.1 3.1 0 0 1-4.2 2.6M70.9 210.5a13.1 13.1 0 0 0-4.1 7.4M77.8 214.2a13.1 13.1 0 0 1-4.2 7.4M84.2 210.5a17.8 17.8 0 0 1-4.9 14.6l-1.5 1.5-1.6 1.2-2.4 1.2" fill="none" stroke="#000" stroke-width=".25"/>
<!-- layer: BORDER -->
<g fill="none" stroke="#000" stroke-width=".25">
<path d="M20 10.1h390v276.9h-390zM65 5.1v5M115 5.1v5M165 5.1v5M215 5.1v10M265 5.1v5M315 5.1v5M365 5.1v5M15 52.9h5M410 52.9h5M15 100.7h5M410 100.7h5"/>
<path d="M15 148.6h10M405 148.6h10M15 196.4h5M410 196.4h5M15 244.2h5M410 244.2h5M65 287v5M115 287v5M165 287v5M215 282.1v9.9M265 287v5M315 287v5"/>
<path d="M365 287v5"/>
</g>
<!-- layer: TITLEBLOCK -->
<path d="M230 240.1h180v46.9h-180zM230 250h180M254 240.1v9.9M288 240.1v46.9M349 240.1v46.9M288 260.1h122M349 277.1h61M359 277.1v9.9M395 277.1v9.9" fill="none" stroke="#000" stroke-width=".36"/>
<!-- layer: Smart Centers -->
<g fill="none" stroke="#000" stroke-width=".25">
<path d="M192.1 128.9h3.8M197.7 128.9h1.8M198.6 122.4v3.8M198.6 128v1.8M198.6 131.6v3.8M198.6 130.5h1.8M199.5 129.6v1.8M201.3 128.9h3.8M211.7 128.9h3.8M216.4 130.5h1.7M217.3 129.6v1.8M217.3 128.9h1.8"/>
<path d="M218.2 122.4v3.8M218.2 128v1.8M218.2 131.6v3.8M220.8 128.9h3.9M198.6 156.3v3.9M218.2 156.3v3.9M192.1 162.8h3.8M197.7 162.8h1.8M198.6 162v1.7M198.6 165.5v3.8M198.6 161.3h1.8M199.5 160.4v1.8"/>
<path d="M201.3 162.8h3.8M211.7 162.8h3.8M216.4 161.3h1.7M217.3 160.4v1.8M217.3 162.8h1.8M218.2 162v1.7M218.2 165.5v3.8M220.8 162.8h3.9"/>
</g>
<!-- layer: FD_Dimensions -->
<g fill="none" stroke="#000" stroke-width=".25">
<path d="M225.4 101.6l-5.1 18.1M245.6 113.4l-29.3 16.5M209.2 124.4l3.2 1.6M213 126h26.3M215.5 127.6l5.3 2.7M219.4 123l-2.1 7.5M224 131.8l11 5.6M226.5 136.9l26.5 6.3M237.2 129.5v32.8M266 122.7h5.8M268.1 126.2v39.3M192.1 151.9v28.7"/>
<path d="M221.6 145.6l-51.3 1.2M226.3 155l27.9 .1M226.8 152.7v27.9M398 158.3v23M195.6 178.5h27.7M213 165.8h26.3M266 169h5.8M273.9 171.1v10.2M277.4 179.2h117.1"/>
</g>
<g fill="#000" stroke="#000" stroke-width=".25">
<path d="M219.8 119.5l1.1 .3-1.5 3.2zM212.6 125.5l2.9 2.1-3.4-1.1zM213.3 131.7l2.7-2.3 .6 1.1zM220.8 130.3l3.4 1-.5 1.1zM223.1 136.1l3.5 .2-.3 1.2zM237.2 126l.6 3.5h-1.2zM268.1 122.7l.6 3.5h-1.2zM221.6 145l3.5 .5-3.5 .6zM222.8 155l3.5-.6v1.2zM192.1 178.5l3.5-.6v1.2zM223.3 177.9l3.5 .6-3.5 .6zM236.6 162.3h1.2l-.6 3.5z"/>
<path d="M267.5 165.5h1.2l-.6 3.5zM273.9 179.2l3.5-.6v1.1zM394.5 178.6l3.5 .6-3.5 .5z"/>
</g>
<!-- layer: Hole Notes -->
<path d="M318.1 155.2l-.9 3.4-1.1-.5zM365.6 154.3l-.2 3.5-1.2-.2zM65.3 160.4l1.2 3.4-1.2 .2zM115.8 160.2l1.2 3.3-1.1 .2z" fill="#000" stroke="#000" stroke-width=".25"/>
<path d="M316.7 158.4l-17.3 39.8h-33.1M364.8 157.7l-9.4 39.4h-33.1M65.9 163.9l3.3 20h33.2M116.4 163.6l4.2 21.8h33.2" fill="none" stroke="#000" stroke-width=".25"/>
<!-- layer: Leaders -->
<path d="M67.8 132.9l1.1 .3-1.5 3.3zM112.5 133.7l.8-.7 1.9 3zM318.5 130.5l1 .5-1.8 3zM363.7 131.7l2.3 2.7-3-1.8z" fill="#000" stroke="#000" stroke-width=".25"/>
<path d="M75.5 93.3h3.5l33.9 40.1M103.5 93.3h-24.5l-10.7 39.8M326.3 103.7h3.5l33.5 28.5M354.4 103.7h-24.6l-10.8 27" fill="none" stroke="#000" stroke-width=".25"/>
<text font-size="7" x="289" y="270.6">Gripper_stbd_2027a</text>
<g font-size="4.9">
<text x="82.3" y="92.6">5mm hole</text>
<text x="333.1" y="103">5mm hole</text>
<text x="220.1" y="114.9" transform="rotate(-74 220.1 114.9)">R3.87</text>
<text x="234.8" y="117.8" transform="rotate(-29 234.8 117.8)">R2.8</text>
<text x="228.9" y="132.6" transform="rotate(27 228.9 132.6)">Ø3</text>
<text x="239.5" y="138.5" transform="rotate(13 239.5 138.5)">R1.58</text>
<text x="171.3" y="145.3" transform="rotate(-1 171.3 145.3)">R8.38</text>
<text x="235.7" y="152.2" transform="rotate(-90 235.7 152.2)">19.89</text>
<text x="239.9" y="153.6">R1.16</text>
<text x="266.7" y="152" transform="rotate(-90 266.7 152)">23.15</text>
<text x="203.2" y="177">17.36</text>
<text x="329.9" y="177.7">62.06</text>
<text x="72.7" y="183.2">2x M5x0.8</text>
<text x="96.6" y="183.2">6H</text>
<text x="124.1" y="184.7">2x M5x0.8</text>
<text x="148" y="184.7">6H</text>
<text x="266.3" y="197.5">2x M5x0.8</text>
<text x="290.2" y="197.5">6H</text>
<text x="322.3" y="196.4">2x M5x0.8</text>
<text x="346.2" y="196.4">6H</text>
<text x="228.8" y="229.1">MATERIAL: Ti-6Al-4V (Titanium)</text>
<text x="289" y="248.5">MeyerGo/Laminar11/19/26</text>
<text x="399.1" y="285.7">1/1</text>
</g>
<g font-size="3.5">
<text x="39" y="8.8">1</text>
<text x="89" y="8.8">2</text>
<text x="139" y="8.8">3</text>
<text x="189" y="8.8">4</text>
<text x="239" y="8.8">5</text>
<text x="289" y="8.8">6</text>
<text x="339" y="8.8">7</text>
<text x="389" y="8.8">8</text>
<text x="16.3" y="30.2">A</text>
<text x="411.3" y="30.2">A</text>
<text x="16.3" y="78">B</text>
<text x="411.3" y="78">B</text>
<text x="16.2" y="125.9">C</text>
<text x="411.2" y="125.9">C</text>
<text x="16.2" y="173.7">D</text>
<text x="411.2" y="173.7">D</text>
<text x="16.3" y="221.6">E</text>
<text x="411.3" y="221.6">E</text>
<text x="16.4" y="269.4">F</text>
<text x="411.4" y="269.4">F</text>
<text x="39" y="290.8">1</text>
<text x="89" y="290.8">2</text>
<text x="139" y="290.8">3</text>
<text x="189" y="290.8">4</text>
<text x="239" y="290.8">5</text>
<text x="289" y="290.8">6</text>
<text x="339" y="290.8">7</text>
<text x="389" y="290.8">8</text>
</g>
<g font-size="2.5">
<text x="231" y="242.9">Dept.</text>
<text x="255" y="242.9">Technical reference</text>
<text x="289" y="242.9">Created by</text>
<text x="350" y="242.9">Approved by</text>
<text x="289" y="252.8">Document type</text>
<text x="350" y="252.8">Document status</text>
<text x="289" y="262.9">Title</text>
<text x="350" y="262.9">DWG No.</text>
<text x="350" y="279.9">Rev.</text>
<text x="360" y="279.9">Date of issue</text>
<text x="396" y="279.9">Sheet</text>
</g>
</svg>
